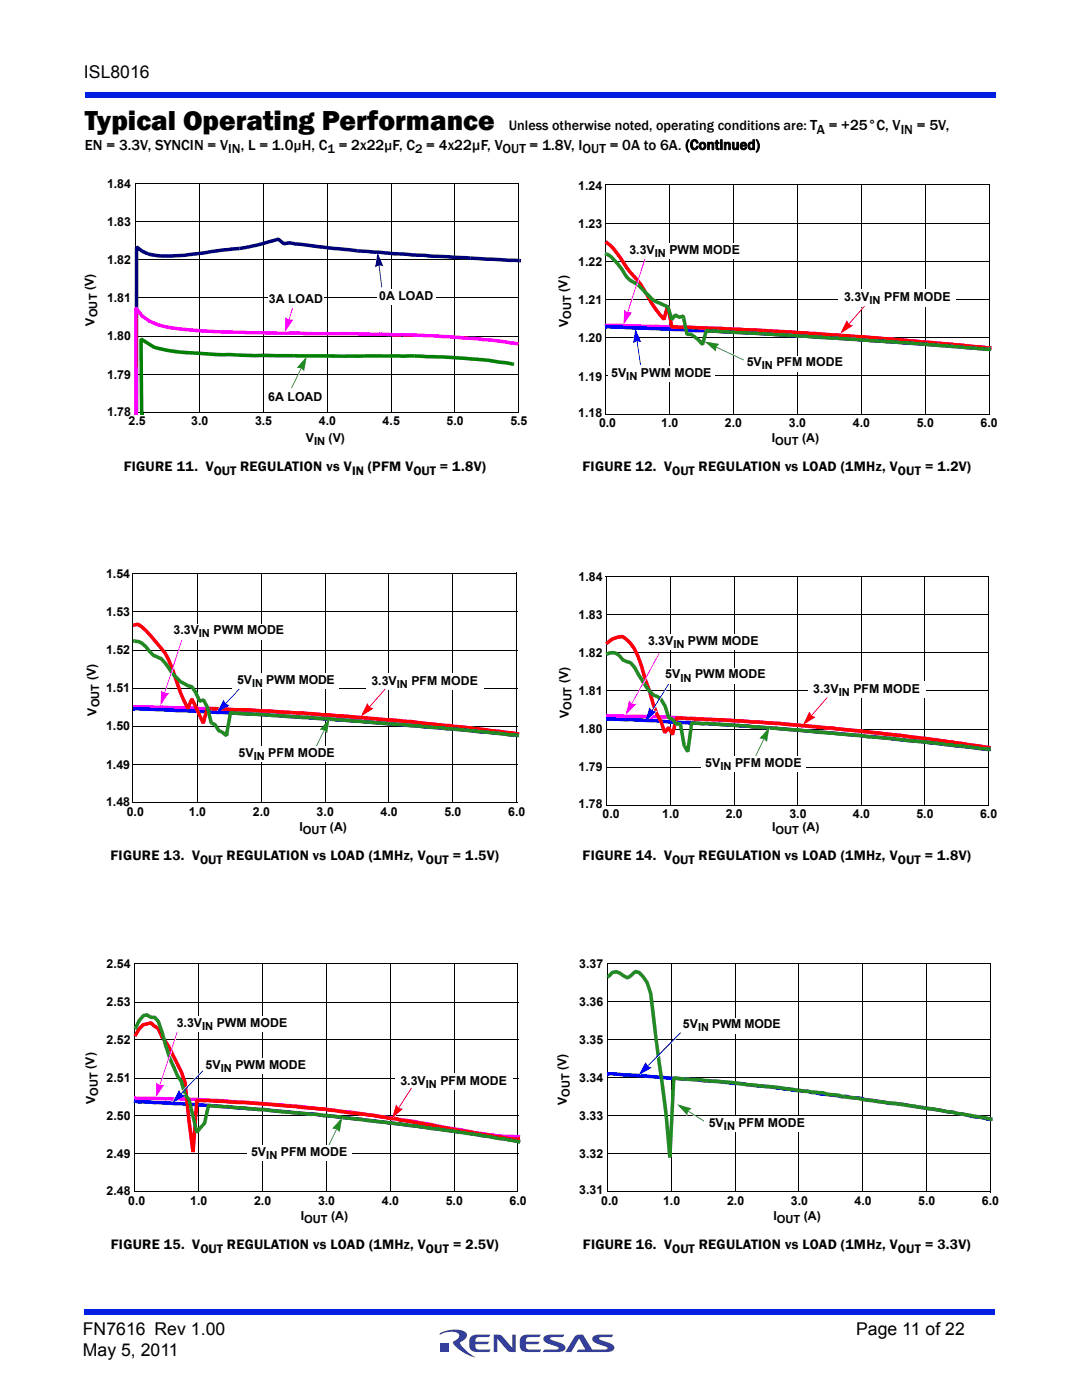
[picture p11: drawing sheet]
<svg xmlns="http://www.w3.org/2000/svg" width="216mm" height="279mm" viewBox="0 0 216 279" stroke-linecap="round" stroke-linejoin="round" font-family="sans-serif">
<g fill="#333f99">
<path d="M98.5 266.3h.7a1.2 1.2 0 0 1 1.1 .5l1.9 2.2v-2.7h.7v3.5h-.7a1.04 1.04 0 0 1-1-.4l-2-2.2v2.6h-.7z"/>
<path d="M93.9 266.8l.8-.4 3.2-.1-.3 .5-2.3 .1a.7 .7 0 0 0-.4 .9h2.7l-.4 .5h-2.3v.4l.2 .5 .2 .1h2.6l-.3 .5h-2.3a1.36 1.36 0 0 1-1.7-1.2l.1-1.5z"/>
<path d="M104 266.8l.8-.4 3.1-.1-.3 .5-2.3 .1a.7 .7 0 0 0-.3 .9h2.7l-.4 .5h-2.3v.4l.1 .5 .3 .1h2.6l-.3 .5h-2.3a1.36 1.36 0 0 1-1.7-1.2l.1-1.5z"/>
<path d="M108.6 266.7l.8-.3 3.2-.1-.3 .5-2.5 .2v.3l.6 .2a3.4 3.4 0 0 1 2.4 1.3 .85 .85 0 0 1-1 1h-3.5l.4-.5h2.1l.6-.1v-.3l-.6-.2a3.4 3.4 0 0 1-2.4-1.3l.1-.5z"/>
<path d="M114.8 266.6a1.8 1.8 0 0 1 1.5-.3l1.9 3h2.3l.7-.1v-.3l-.6-.2a3.4 3.4 0 0 1-2.4-1.3 .85 .85 0 0 1 1-1l3.2-.1-.3 .5-2.5 .2v.3l.6 .2a3.4 3.4 0 0 1 2.4 1.3 .85 .85 0 0 1-1 1h-6.5l.3-.4 1.4-.1-1.2-2.1-1.6 2.6h-1.2z"/>
<path d="M88 268h1.6v1.7h-1.6z"/>
<path d="M87.8 266.1a5.6 5.6 0 0 1 5.1-.2 1.19 1.19 0 0 1-.8 1.8l-.3 .3a6.8 6.8 0 0 0 3 2.9 7.1 7.1 0 0 1-4.4-3l.5-.4a.81 .81 0 0 0 .7-.8 .81 .81 0 0 0-.6-.8 5.3 5.3 0 0 0-3.3 .4z"/>
</g>
<g fill="#001fe0">
<path d="M16.9 261.3h181.7v1h-181.7z"/>
<path d="M16.9 18.4h181.7v1h-181.7z"/>
</g>
<g fill="#000">
<path d="M27 36.6l.1 .1zM27 36.6h.2zM39.7 36.6h.2zM52.5 36.6h.1zM65.2 36.6h.2zM77.9 36.6h.2zM90.7 36.6h.1zM103.4 36.6h.2zM27 59.4l.1 .1zM27 51.8l.1 .1zM27 44.2l.1 .2zM27 74.6l.1 .2z"/>
<path d="M27 67l.1 .2zM27 82.2l.1 .2z"/>
</g>
<g fill="none" stroke="#000" stroke-width=".2">
<path d="M39.8 36.6v45.8M52.6 36.6v45.8M65.3 36.6v45.8M78 36.6v45.8M90.8 36.6v45.8M103.5 36.6v45.8M103.6 36.6h-76.5v45.8M27.1 59.5h76.5M27.1 51.9h76.5M27.1 44.3h76.5M27.1 74.7h76.5M27.1 67.1h76.5"/>
<path d="M27.1 82.3h76.5"/>
</g>
<g fill="#000080">
<path d="M26.9 82.5h.7v.3h-.7z"/>
<path d="M26.9 49.3l.6-.3 1.1 .8 .9 .5 1 .2 2.1 .3 4.3-.2 7.6-1.1 3.3-.3 .1 .7-11.9 1.5-3.4 .1-3.1-.5a6.1 6.1 0 0 1-2.3-1.3l-.1-.1 .5-.3v33.2h-.7z"/>
<path d="M47.8 49.2l4.2-.8 3.4-1 .3 .1 1.2 .9-.3-.1 1.2-.2 1.1 .2 12.4 1.4-.1 .7-12.3-1.4-1.1-.2-1.1 .2-1.4-1 .3 .1-3.4 .9-3.2 .8-1.1 .1z"/>
<path d="M71.3 49.7l14.7 1.1 7.9 .4-.1 .7-15.3-.9-7.3-.6z"/>
<path d="M93.9 51.2l9.8 .5-.1 .7-2.6-.1-7.1-.4z"/>
<path d="M103.7 51.7h.3l-.1 .7h-.3z"/>
<path d="M103.7 51.7l-.1 .7z"/>
</g>
<g fill="#f0f">
<path d="M26.8 82.5h.7v.3h-.7z"/>
<path d="M26.8 61.4l.6-.2 1.3 1.7 1.4 1-.1-.1 1.5 .7 1.7 .4 3 .4 4.4 .4 11.3 .4v.7l-11.3-.4-4.5-.4-3-.4-1.8-.5-1.6-.7-1.5-1.1-1.4-1.6 .7-.3v21.1h-.7z"/>
<path d="M51.9 66.1l24 .2v.7l-24-.2z"/>
<path d="M75.9 66.3l10.2 .3 12.7 1-.1 .7-12.6-1-10.2-.3z"/>
<path d="M98.7 67.6l4.5 .6-.1 .7-4.4-.6z"/>
<path d="M103.2 68.2l.3 .1-.1 .7-.3-.1z"/>
<path d="M103.2 68.2l-.1 .7z"/>
</g>
<g fill="#008000">
<path d="M27.9 82.5h.7v.3h-.7z"/>
<path d="M27.8 67.7l.5-.3 2.7 1.6 2.4 .6 2.4 .3 7.2 .5 8 .2h7.5v.7h-7.4l-8-.2-5.2-.3a30.7 30.7 0 0 1-7.3-1.2l-2.6-1.6 .5-.3 .1 14.8h-.7z"/>
<path d="M58.5 70.6l24.3 .1v.7h-13.8l-10.5-.1z"/>
<path d="M82.8 70.7l5.8 .2 8 .6 5.7 .8-.1 .7-5.7-.8-8-.6-5.7-.2z"/>
<path d="M102.3 72.3l.3 .1-.1 .6h-.3z"/>
<path d="M102.3 72.3l-.1 .7z"/>
</g>
<g fill="#fff">
<path d="M75.4 52.9h.2v.3h-.2z"/>
<path d="M75.2 50.5l1.1 2.7-.4-.2-.8-1.8 .3-.1-.3 2h-.3l.6-.4 .2 .3-.9 .5z"/>
<path d="M75.4 52.7l.7 .1-.1 .3-.6-.1z"/>
<path d="M75.4 53.3l.2-.1 .5 4.2h-.1z"/>
<path d="M57.8 63.6h.2l-.2 .4-.1-.1z"/>
<path d="M57.1 63.3l.4 .3-.1 2h-.4l1.2-1.8 .3 .2-.7 .1v-.3l.9-.1-1.7 2.5z"/>
<path d="M57.4 63.5l.4 .3v.3l-.6-.3z"/>
<path d="M59.3 58.9h.2l-1.5 4.7h-.2z"/>
</g>
<g fill="#fff">
<path d="M75.3 51.2l.7 1.8-.5-.1-.5 .2z"/>
<path d="M57.3 63.6l.5 .3h.5l-1.1 1.7z"/>
</g>
<g fill="#000080">
<path d="M75.5 52.7h.2v.4h-.1z"/>
<path d="M75.3 50.4l1.2 2.7-.5-.2-.8-1.8 .4-.1-.3 2h-.4l.6-.4 .2 .3-.8 .5z"/>
<path d="M75.5 52.6l.7 .1-.1 .3-.5-.1z"/>
<path d="M75.6 53.1h.1l.6 4.2h-.2z"/>
</g>
<path d="M75.4 51.1l.8 1.8-.6-.2-.5 .3z" fill="#000080"/>
<g fill="#f0f">
<path d="M57.6 63.6h.2l-.1 .4h-.2z"/>
<path d="M57 63.3l.3 .3-.1 2h-.3l1.1-1.7 .3 .2-.7 .1v-.4h.9l-1.6 2.4z"/>
<path d="M57.2 63.5l.5 .3-.1 .4-.6-.4z"/>
<path d="M59.1 58.9h.2l-1.5 4.7h-.2z"/>
</g>
<path d="M57.1 63.6l.5 .4h.6l-1.1 1.6z" fill="#f0f"/>
<g fill="#fff">
<path d="M53.5 58.5h11.1v2.9h-11.1z"/>
<path d="M60.2 73.4l.1 .1-.1 .3-.2-.1z"/>
<path d="M61.3 71.3l-.5 2.9-.3-.4 .3-1.9h.4l-1.4 1.6-.3-.2h.8l-.1 .3h-.9z"/>
<path d="M60.3 73.3l.5 .4-.3 .3-.4-.4z"/>
<path d="M60 73.8h.2l-1.8 3.8h-.2z"/>
</g>
<path d="M61 71.9l-.3 2-.4-.5h-.6z" fill="#fff"/>
<g fill="#218a21">
<path d="M60.1 73.2l.1 .1-.1 .4-.2-.1z"/>
<path d="M61.2 71.2l-.5 2.9-.3-.4 .3-2 .4 .1-1.4 1.5-.2-.2h.7l-.1 .4-.9-.1z"/>
<path d="M60.2 73.1l.5 .5-.3 .2-.4-.4z"/>
<path d="M59.9 73.6l.2 .1-1.8 3.8-.2-.1z"/>
</g>
<path d="M60.9 71.8l-.3 1.9-.4-.4-.6-.1z" fill="#218a21"/>
<g fill="#fff">
<path d="M53 77.9h11.8v3.1h-11.8z"/>
<path d="M75.2 57.7h11.8v3.2h-11.8z"/>
</g>
<g fill="none" stroke="#000" stroke-width=".2">
<path d="M120.7 36.9h76.7M120.8 36.8v45.9M133.6 36.8v45.9M146.3 36.8v45.9M159.1 36.8v45.9M171.8 36.8v45.9M184.6 36.8v45.9M197.4 36.8v45.8M120.8 59.8h76.6M120.8 52.2h76.6M120.8 44.5h76.6M120.8 75h76.6"/>
<path d="M120.8 67.4h76.6M120.7 82.6h76.7"/>
</g>
<g fill="#f0f">
<path d="M120.6 64.7l.4-.1 .1 .7h-.3z"/>
<path d="M121 64.6h2.3l13.1 .4v.7l-15.3-.4z"/>
<path d="M136.4 65l15.4 .6 .6 .1v.7l-6.2-.4-9.8-.3z"/>
<path d="M152.4 65.7l15.5 .9-.1 .7-15.4-.9z"/>
<path d="M167.9 66.6l16 1.3-.1 .7-16-1.3z"/>
<path d="M183.8 67.9l13.7 1.2-.1 .7-10.5-.9-3.1-.3z"/>
<path d="M197.5 69.1l.3 .1-.1 .7-.3-.1z"/>
<path d="M197.5 69.1l-.1 .7z"/>
</g>
<g fill="#00f">
<path d="M120.7 64.9h.3v.7h-.3z"/>
<path d="M121 64.9l15.4 .6v.7l-15.4-.6z"/>
<path d="M136.4 65.5l16 .8v.7l-16-.8z"/>
<path d="M152.4 66.3l15.4 .9v.7l-15.4-.9z"/>
<path d="M167.8 67.2l15.4 1 .7 .1-.1 .7-16-1.1z"/>
<path d="M183.8 68.3l13.7 1.1-.1 .7-13.6-1.1z"/>
<path d="M197.5 69.4h.3v.7h-.4z"/>
<path d="M197.5 69.4l-.1 .7z"/>
</g>
<g fill="#f00">
<path d="M121.1 47.9l.2 .3-.5 .5-.2-.3z"/>
<path d="M121.3 48.2l1.6 1.4 2.9 4.3 2.4 2.7 2.3 4 2.3 2.9-.7 .1 .8-2.7h.7l.8 4.3-.4-.3 2.4 .1v.7l-2.4-.1-.3-.3-.8-4.3 .7 .1-.8 2.7-.6 .2-.8-1-1.5-2.1-2.3-3.9-2.3-2.7-3-4.3-1.5-1.3z"/>
<path d="M136.4 65l7.7 .2 8.3 .4v.7l-8.5-.5 .1 .1-7.6-.2z"/>
<path d="M152.4 65.6l15.5 1-.1 .7-14.6-.9-.8-.1z"/>
<path d="M167.9 66.6l15.3 1.2 .7 .1-.1 .7-9.2-.9-6.8-.4z"/>
<path d="M183.8 67.9l13.7 1.2-.1 .7-3.6-.3-2.4-.3-7.6-.6z"/>
<path d="M197.5 69.1l.4 .1-.1 .7-.4-.1z"/>
<path d="M197.5 69.1l-.1 .7z"/>
</g>
<g fill="#218a21">
<path d="M120.8 50.3l.4 .1-.3 .7-.3-.2z"/>
<path d="M121.2 50.4l.8 .4 .8 .9 3 3.9-.1-.1 1.7 1 3 3 3 1.4 .2 .3 .8 2.4-.6-.1 .7-.8 .5-.1 .7 .4h-.2l.7-.3 .5 .3 .1 .5-.7 .1-.1-.5 .5 .3-1.1 .2-.8-.4 .4-.1-.7 .9-.6-.1-.8-2.5 .2 .2-2.3-1.1-.9-.5-3-3a5.6 5.6 0 0 1-2.4-1.9l-1.5-2.2-1.4-1.5-.7-.3z"/>
<path d="M136.1 63.6l.7-.1 .6 3.2-.4-.3h1l1.6 1.2 .9 .9-.7 .2 .8-2.8 .4-.3 11.5 .6-.1 .7-11.5-.6 .4-.2-.8 2.7-.6 .2-.7-.9-1.5-1.1 .2 .1h-.7l-.4-.3z"/>
<path d="M152.5 66.2l15.4 1-.1 .7-14.6-.8-.9-.2z"/>
<path d="M167.9 67.2l16 1.1-.1 .7-11.4-.8-4.6-.3z"/>
<path d="M183.9 68.3l13.5 1.1v.7l-13.5-1.1h-.1z"/>
<path d="M197.4 69.4h.4v.7h-.4z"/>
<path d="M197.4 69.4v.7z"/>
</g>
<g fill="#fff">
<path d="M125.3 62.2l.2 .1-.1 .3h-.2z"/>
<path d="M124.7 61.9l.3 .4-.1 1.9h-.3l1.1-1.7 .3 .2-.7 .1v-.4h.9l-1.7 2.4z"/>
<path d="M124.9 62.1l.5 .4-.1 .3-.6-.4z"/>
<path d="M128.8 51.5l.2 .1-3.5 10.7-.2-.1z"/>
</g>
<path d="M124.8 62.3l.5 .3h.6l-1.1 1.6z" fill="#fff"/>
<g fill="#f0f">
<path d="M125.2 62.2h.2l-.2 .4-.1-.1z"/>
<path d="M124.5 61.8l.4 .4-.1 2h-.3l1.1-1.8 .3 .2-.7 .1v-.3l.9-.1-1.7 2.5z"/>
<path d="M124.8 62l.5 .4-.1 .3-.6-.4z"/>
<path d="M128.7 51.5h.1l-3.4 10.7h-.2z"/>
</g>
<path d="M124.7 62.2l.5 .3h.6l-1.1 1.7z" fill="#f0f"/>
<g fill="#fff">
<path d="M124.9 48.5h23.5v3.2h-23.5z"/>
<path d="M143 69l.3 .2-.1 .1-.3-.1z"/>
<path d="M140.8 68.1l2.9 .4-.4 .3-2-.3 .1-.3 1.6 1.3-.3 .3v-.8l.4 .1-.1 .9z"/>
<path d="M143.2 68.5l.2 .3-.4 .4-.3-.2z"/>
<path d="M143.3 69.2l5.3 2.5v.1l-5.4-2.5z"/>
</g>
<path d="M141.4 68.3l1.9 .4-.4 .4v.5z" fill="#fff"/>
<g fill="#218a21">
<path d="M142.8 69.1l.3 .2-.1 .1-.3-.1z"/>
<path d="M140.6 68.2l2.9 .4-.4 .3-2-.3 .1-.3 1.6 1.3-.2 .3-.1-.7h.4l-.1 .9z"/>
<path d="M143 68.6l.3 .3-.4 .4-.4-.1z"/>
<path d="M143.1 69.3l5.3 2.5v.1l-5.4-2.5z"/>
</g>
<path d="M141.2 68.5l1.9 .3-.4 .4v.6z" fill="#218a21"/>
<g fill="#fff">
<path d="M126.9 68.1h.2v.3l-.1 .1z"/>
<path d="M126.7 65.8l1.2 2.6-.5-.1-.8-1.8 .3-.2-.3 2.1-.3-.1 .6-.4 .2 .3-.9 .5z"/>
<path d="M126.9 67.9l.7 .1-.1 .4-.5-.1z"/>
<path d="M127 68.5h.1l.7 4.5h-.2z"/>
</g>
<path d="M126.7 66.4l.9 1.8-.6-.1-.5 .3z" fill="#fff"/>
<g fill="#00f">
<path d="M127 67.9h.2v.3l-.1 .1z"/>
<path d="M126.8 65.6l1.2 2.7-.5-.2-.8-1.8 .3-.2-.3 2.1-.3-.1 .6-.4 .2 .3-.9 .5z"/>
<path d="M127 67.7l.7 .1-.1 .4-.6-.1z"/>
<path d="M127.1 68.3h.1l.7 4.5h-.2z"/>
</g>
<path d="M126.9 66.2l.8 1.8-.6-.1-.5 .3z" fill="#00f"/>
<g fill="#fff">
<path d="M167.4 57.7h23.4v3.2h-23.4z"/>
<path d="M148.6 71h20v3.1h-20z"/>
<path d="M121.4 73.1h21.2v3.1h-21.2z"/>
<path d="M167.4 58h23.4v3.2h-23.4z"/>
<path d="M169.4 64.2l.2 .2-.3 .2-.1-.1z"/>
<path d="M169 63.7l.1 .5-.8 1.7-.3-.1 1.7-1.2 .2 .4-.7-.3 .1-.3 .9 .3-2.5 1.6z"/>
<path d="M168.8 64.2l.3-.2 .3 .5-.2 .2z"/>
<path d="M172.5 60.8l.1 .1-3 3.5-.2-.1z"/>
</g>
<path d="M169 64.1l.3 .5 .5 .2-1.7 1z" fill="#fff"/>
<g fill="#f00">
<path d="M169.4 64.5l.1 .1-.2 .3-.1-.2z"/>
<path d="M169 63.9l.1 .5-.8 1.8-.3-.2 1.7-1.1 .2 .3-.7-.2 .1-.4 .9 .4-2.5 1.6z"/>
<path d="M168.8 64.4l.3-.2 .3 .5-.2 .3z"/>
<path d="M172.4 61l.2 .2-3.1 3.4-.1-.1z"/>
</g>
<path d="M169 64.3l.2 .5 .6 .2-1.7 1.1z" fill="#f00"/>
<g fill="none" stroke="#000" stroke-width=".2">
<path d="M26.4 114.4h76.7M26.5 114.4v45.9M39.4 114.4v45.9M52.1 114.4v45.9M64.9 114.4v45.9M77.6 114.4v45.9M90.3 114.4v45.9M103.1 114.3v46M26.5 137.4h76.7M26.5 129.7h76.7M26.5 122.1h76.7M26.5 152.5h76.7"/>
<path d="M26.5 144.9h76.7M26.4 160.2h76.8"/>
</g>
<g fill="#f0f">
<path d="M26.5 140.7h.4v.7h-.4z"/>
<path d="M26.9 140.7l15.4 .4-.1 .7h-2.4l-1.6-.2-11.3-.2z"/>
<path d="M42.3 141.1l16 .8-.1 .7-13-.6-3-.2z"/>
<path d="M58.3 141.9l15.4 1.1-.1 .7-15.3-1.1-.1-.1z"/>
<path d="M73.7 143l16 1.6-.1 .7-16-1.6z"/>
<path d="M89.6 144.6l13.7 1.6-.2 .6-1.9-.2-1.7-.3-9.9-1z"/>
<path d="M103.3 146.2h.3l-.1 .7-.4-.1z"/>
<path d="M103.3 146.2l-.2 .6z"/>
</g>
<g fill="#00f">
<path d="M26.5 141.1h.4v.7h-.4z"/>
<path d="M26.9 141.1l15.4 .7v.7l-15.4-.7z"/>
<path d="M42.3 141.8l9.2 .4 6.8 .5-.1 .7-9.3-.7-6.6-.2z"/>
<path d="M58.2 142.7l15.5 1v.7l-15.5-1z"/>
<path d="M73.7 143.7l16 1.4v.7l-16.1-1.4z"/>
<path d="M89.7 145.1l13.5 1.3v.7l-6-.7-7.5-.6z"/>
<path d="M103.2 146.4h.3v.7h-.3z"/>
<path d="M103.2 146.4v.7z"/>
</g>
<g fill="#f00">
<path d="M26.4 124.5l.4-.1 .1 .7h-.3z"/>
<path d="M26.8 124.4l.9-.1 1.6 1.2 3.9 4.6 .8 1.5 2.3 6.4 1.5 3.2-.7 .1 .9-1.9 .6-.1 2.3 4.9h-.7l.8-2.9 .3-.2h.9v.7h-.9l.4-.3-.8 2.9-.7 .1-2.2-4.8 .6-.1-.8 1.9h-.7l-1.5-3.2-2.2-6.4-.8-1.5-3.8-4.4-1.4-1.1h.2l-.7 .2z"/>
<path d="M42.2 141.1l7.6 .2 8.4 .6-.1 .7-8.4-.6-6.1-.2h-1.4z"/>
<path d="M58.2 141.9l15.5 1.1-.2 .7-3.9-.4-11.3-.7-.2-.1z"/>
<path d="M73.6 143l16.1 1.4-.1 .7h-.8l-6.8-.7-8.5-.7z"/>
<path d="M89.7 144.4l.7 .2 2.4 .2 10.5 1.3-.1 .7-7.6-1-5.2-.5-.9-.2z"/>
<path d="M103.3 146.1h.3l-.1 .7h-.3z"/>
<path d="M103.3 146.1l-.1 .7z"/>
</g>
<g fill="#218a21">
<path d="M26.6 127.5l.3 .1-.1 .7-.4-.1z"/>
<path d="M26.9 127.6l1 .1 .6 .4 2.4 2.5-.2-.1 1.7 .7 1 1.1 1.3 1.9 1.5 1.6v-.1l1.5 .8h-.2l1.1 .4 .8 1.2 .8 1.7-.4-.2 .7-.2 .4 .1 .1 .2a9.7 9.7 0 0 1 1.5 4.5l-.2-.3-.2 .7-.3-.3-.7-3-.8-1.5 .4 .2-.8 .3-.4-.2-.8-1.8-.7-1 .2 .1-.9-.2-1.6-.9-1.4-1.6-1.6-2.1-.8-.9 .1 .1-1.6-.8-2.3-2.3h.1l-.7-.3h.1l-.8-.1z"/>
<path d="M42.4 144a2.43 2.43 0 0 1 1.6 1.6l-.2-.1 .8 .3 .8 .7-.5 .3 .8-4.6 .3-.3 12.3 .8-.1 .7-12.2-.8 .3-.3-.7 4.6-.6 .2-.8-.7 .1 .1-.8-.3-.9-1.4 .1 .1-.6-.3z"/>
<path d="M58.2 142.7l15.5 1-.1 .7-15.4-1z"/>
<path d="M73.7 143.7l15.2 1.3 .8 .1-.1 .7-16-1.4z"/>
<path d="M89.6 145.1l13.7 1.3-.1 .7-1.3-.1-12.3-1.2z"/>
<path d="M103.3 146.4h.3l-.1 .7h-.3z"/>
<path d="M103.3 146.4l-.1 .7z"/>
</g>
<g fill="#fff">
<path d="M32.9 138.2h.2l-.1 .4h-.2z"/>
<path d="M32.3 137.9l.3 .3-.1 2h-.3l1.1-1.7 .3 .2-.7 .1v-.4h.9l-1.6 2.4z"/>
<path d="M32.5 138.1l.5 .3-.1 .4-.6-.4z"/>
<path d="M36.4 127.5h.2l-3.5 10.7h-.2z"/>
</g>
<path d="M32.4 138.2l.5 .4h.6l-1.1 1.6z" fill="#fff"/>
<g fill="#f0f">
<path d="M32.8 138.1l.2 .1-.1 .3h-.2z"/>
<path d="M32.2 137.8l.3 .4-.1 1.9h-.3l1.1-1.7 .3 .2-.7 .1v-.4h.9l-1.7 2.4z"/>
<path d="M32.4 138l.5 .4-.1 .3-.6-.4z"/>
<path d="M36.3 127.4l.1 .1-3.4 10.7-.2-.1z"/>
</g>
<path d="M32.3 138.2l.5 .3h.6l-1.1 1.6z" fill="#f0f"/>
<g fill="#fff">
<path d="M34 124.5h23.4v3.2h-23.4z"/>
<path d="M64.7 145.6l.2 .1-.1 .4-.2-.1z"/>
<path d="M65.8 143.6l-.4 2.9-.3-.5 .3-1.9 .4 .1-1.4 1.5-.3-.2h.8l-.1 .4-.9-.1z"/>
<path d="M64.9 145.5l.5 .5-.3 .2-.4-.4z"/>
<path d="M64.6 146h.2l-1.9 3.9-.1-.1z"/>
</g>
<path d="M65.6 144.1l-.4 2-.4-.4-.5-.1z" fill="#fff"/>
<g fill="#218a21">
<path d="M64.7 145.5l.1 .1-.1 .3-.2-.1z"/>
<path d="M65.8 143.4l-.5 2.9-.3-.4 .3-1.9h.4l-1.4 1.6-.2-.3h.7l-.1 .4-.9-.1z"/>
<path d="M64.8 145.3l.5 .5-.3 .3-.4-.5z"/>
<path d="M64.5 145.8l.2 .1-1.9 3.8-.1-.1z"/>
</g>
<path d="M65.5 144l-.3 1.9-.5-.4h-.5z" fill="#218a21"/>
<g fill="#fff">
<path d="M45.1 140l.1 .1-.2 .3-.2-.1z"/>
<path d="M44.6 139.4l.2 .5-.9 1.7-.3-.1 1.7-1.1 .2 .3-.7-.2 .2-.3 .8 .3-2.5 1.5z"/>
<path d="M44.4 139.9l.4-.2 .3 .6-.3 .2z"/>
<path d="M48.2 136.7l.2 .1-3.2 3.3-.1-.1z"/>
</g>
<path d="M44.6 139.8l.3 .5 .5 .3-1.7 1z" fill="#fff"/>
<g fill="#00f">
<path d="M45.1 140.2l.1 .2-.3 .2-.1-.1z"/>
<path d="M44.6 139.6l.1 .5-.9 1.8-.3-.2 1.8-1.1 .2 .3-.7-.2 .1-.3 .9 .3-2.6 1.6z"/>
<path d="M44.4 140.1l.4-.1 .2 .5-.2 .2z"/>
<path d="M48.2 136.9l.1 .1-3.1 3.4-.1-.1z"/>
</g>
<path d="M44.6 140l.3 .6 .5 .2-1.7 1z" fill="#00f"/>
<g fill="#fff">
<path d="M73 134.2h23.4v3.2h-23.4z"/>
<path d="M46.8 149h20.9v3.1h-20.9z"/>
<path d="M46.5 134.3h21.1v3.2h-21.1z"/>
<path d="M73 134.5h23.4v3.2h-23.4z"/>
<path d="M73.8 140.7l.1 .1-.2 .3-.2-.2z"/>
<path d="M73.3 140.1l.2 .5-.9 1.7-.3-.1 1.7-1.1 .2 .3-.7-.2 .2-.4 .8 .4-2.4 1.5z"/>
<path d="M73.2 140.6l.3-.2 .3 .5-.3 .3z"/>
<path d="M76.8 137.2l.1 .1-3 3.5-.1-.1z"/>
</g>
<path d="M73.3 140.5l.3 .5 .5 .2-1.6 1.1z" fill="#fff"/>
<g fill="#f00">
<path d="M73.8 140.9l.1 .1-.3 .3-.1-.1z"/>
<path d="M73.3 140.3l.1 .5-.8 1.8-.3-.2 1.7-1.1 .2 .3-.7-.2 .1-.3 .9 .3-2.5 1.6z"/>
<path d="M73.1 140.8l.4-.2 .2 .5-.2 .3z"/>
<path d="M76.8 137.5l.1 .1-3 3.4-.1-.1z"/>
</g>
<path d="M73.3 140.7l.3 .5 .5 .2-1.6 1.1z" fill="#f00"/>
<g fill="none" stroke="#000" stroke-width=".2">
<path d="M120.9 115h76.4M121.1 115v45.8M133.8 115v45.8M146.5 115v45.8M159.2 115v45.8M171.8 115v45.8M184.5 115v45.8M197.3 115v45.8M121 137.9h76.3M121 130.3h76.3M121 122.7h76.3M121 153.1h76.3"/>
<path d="M121 145.5h76.3M121 160.7h76.3"/>
</g>
<g fill="#f0f">
<path d="M120.9 142.6h.3v.7h-.3z"/>
<path d="M121.2 142.6l10 .1 3.9 .2 1.5 .1v.7l-5.6-.4 .1 .1-9.9-.1z"/>
<path d="M136.6 143l16 .8-.1 .7-4.6-.3h.1l-3.9-.1-7.5-.4z"/>
<path d="M152.6 143.8l15.3 1.4-.1 .7-12.2-1.2h-2.3l-.9-.2z"/>
<path d="M167.9 145.2l9.1 .9 6.9 .9-.1 .7-7-.9-9-.9z"/>
<path d="M183.9 147l13.5 1.9-.1 .7-6.7-1-6.7-.9-.2-.1z"/>
<path d="M197.4 148.9h.3l-.1 .7h-.3z"/>
<path d="M197.4 148.9l-.1 .7z"/>
</g>
<g fill="#00f">
<path d="M121 143.2h.3v.7h-.3z"/>
<path d="M121.3 143.2h4.6l10.7 .7v.7l-10.7-.7h-4.6z"/>
<path d="M136.6 143.9l14.5 .8 1.4 .2v.7l-11.5-.9-4.4-.1z"/>
<path d="M152.5 144.9l15.4 1.2-.1 .7-3.2-.3h-1.4l-8.5-.9h-2.2z"/>
<path d="M167.9 146.1l16 1.6-.1 .7-1.6-.1-14.4-1.5z"/>
<path d="M183.9 147.7l13.4 1.5v.7l-13.4-1.5-.2-.1z"/>
<path d="M197.3 149.2h.4v.7h-.4z"/>
<path d="M197.3 149.2v.7z"/>
</g>
<g fill="#f00">
<path d="M120.7 128.1l.3-.1 .4 .6-.3 .1z"/>
<path d="M121 128l1.2-.8 1.2-.4 .8-.1 1.1 .7 1.2 1.3 1.2 2.4 3 9.3 .7 2 .8 1.4 .8 2.3-.6-.1 .7-1h.6l.8 1.4-.6 .1 .7-3.2 .5-.3h1.5v.7h-1.6l.3-.3-.8 3.3-.6 .1-.8-1.5 .6 .1-.8 1-.6-.1-.7-2.2-.8-1.4-.8-2.1-2.9-9.3-.9-1.7-.6-.9-1.6-1.4 .3 .1-1.5 .3-1.4 .9z"/>
<path d="M136.6 143l15.3 .8 .6 .1v.7l-8.3-.6-7-.2-.7-.1z"/>
<path d="M152.5 143.9l3.2 .1 8.2 .9h2.4l.8 .3h-.1h.9l-.1 .7-12.3-1.2-3-.1z"/>
<path d="M167.9 145.2l11.8 1.2 4.1 .6-.1 .7-3.8-.6-11.4-1.1-.7-.1z"/>
<path d="M183.8 147l6.1 .7 7.5 1.2-.1 .7-7.5-1.2-5.9-.7h-.2z"/>
<path d="M197.4 148.9h.3l-.1 .7h-.3z"/>
<path d="M197.4 148.9l-.1 .7z"/>
</g>
<g fill="#218a21">
<path d="M120.8 130.3l.3-.1 .3 .6-.3 .1z"/>
<path d="M121.1 130.2l.8-.3 1.1 .1 .7 .5 .9 1-.2-.1 1.7 .7 .7 .8 3.1 4.9-.1-.1 .8 .7 .8 .4a3.3 3.3 0 0 1 1.6 1.9l.8 2.4-.3-.2h.2a2.38 2.38 0 0 1 1.5 1.4l-.3-.1 .8-.2 .4 .3 .1 .5 .7 3.9-.6 .4-.9-4.7 .4 .3-.8 .2-.3-.2-.8-.9 .2 .1-1-.6-.7-2.3-.8-1.3 .1 .1-1.5-.8-.9-.8-2.2-3.4-.8-1.4-.8-.9 .2 .1-1.5-.6-.9-.9-.7-.5 .1 .1-.7-.1h.1l-.7 .2z"/>
<path d="M137.7 144.2l.3-.3 3.1 .1 11.4 .8v.7h-.8l-6.8-.6-6.9-.3 .4-.3-.8 5.8-.7 .1-.6-1.1 .6-.4 .6 1.1-.6 .2z"/>
<path d="M152.5 144.8l6.9 .5 8.5 .9-.1 .7-8.5-.9-6.8-.5h-.1z"/>
<path d="M167.9 146.2l2.2 .1 13.7 1.3v.7l-13.9-1.3-2.1-.1z"/>
<path d="M183.8 147.6l13.6 1.6-.1 .7-13.5-1.5-.1-.1z"/>
<path d="M197.4 149.2h.3v.7h-.4z"/>
<path d="M197.4 149.2l-.1 .7z"/>
</g>
<g fill="#fff">
<path d="M126.2 140.3l.1 .1-.1 .3-.2-.1z"/>
<path d="M125.6 139.8l.3 .5-.4 1.9h-.4l1.4-1.6 .3 .3-.7-.1v-.3l1 .1-2.1 2.1z"/>
<path d="M125.8 140.1l.4 .4-.1 .3-.5-.4z"/>
<path d="M131.6 130.4l.1 .1-5.4 9.9-.1-.1z"/>
</g>
<path d="M125.7 140.3l.4 .4 .6 .1-1.4 1.4z" fill="#fff"/>
<g fill="#f0f">
<path d="M126.1 140.2l.1 .1-.1 .3-.2-.1z"/>
<path d="M125.5 139.8l.3 .4-.5 1.9h-.3l1.4-1.6 .3 .3h-.7v-.4l1 .1-2.1 2.2z"/>
<path d="M125.7 140l.4 .5-.1 .3-.5-.5z"/>
<path d="M131.5 130.3l.1 .1-5.4 9.9-.1-.1z"/>
</g>
<path d="M125.6 140.2l.4 .4 .6 .1-1.4 1.4z" fill="#f0f"/>
<g fill="#fff">
<path d="M128.6 126.6h23.5v3.1h-23.5z"/>
<path d="M152.5 147.4l.2 .1-.2 .3-.2-.1z"/>
<path d="M153.6 145.3l-.5 2.9-.3-.4 .4-1.9h.3l-1.4 1.6-.2-.3h.7v.4l-1-.1z"/>
<path d="M152.6 147.2l.5 .5-.2 .3-.4-.4z"/>
<path d="M152.4 147.7l.1 .1-1.8 3.8h-.2z"/>
</g>
<path d="M153.3 145.9l-.3 1.9-.4-.4h-.6z" fill="#fff"/>
<g fill="#218a21">
<path d="M152.4 147.2l.2 .1-.2 .4-.1-.1z"/>
<path d="M153.5 145.2l-.5 2.9-.3-.5 .4-1.9 .3 .1-1.3 1.5-.3-.2h.7v.4l-.9-.1z"/>
<path d="M152.5 147.1l.5 .5-.2 .2-.4-.4z"/>
<path d="M152.3 147.6l.1 .1-1.8 3.8-.1-.1z"/>
</g>
<path d="M153.2 145.7l-.3 2-.4-.4-.6-.1z" fill="#218a21"/>
<g fill="#fff">
<path d="M130.4 141.5l.1 .1-.2 .3h-.1z"/>
<path d="M129.8 141.1l.3 .4-.6 1.9-.3-.1 1.5-1.4 .2 .3-.7-.1 .1-.4 .9 .2-2.2 2z"/>
<path d="M129.8 141.6l.2-.2 .4 .4-.2 .3z"/>
<path d="M133.6 136.4h.2l-3.3 5.2-.1-.1z"/>
</g>
<path d="M129.9 141.5l.4 .4 .5 .1-1.4 1.3z" fill="#fff"/>
<g fill="#00f">
<path d="M130.1 141.6l.2 .1-.2 .3h-.2z"/>
<path d="M129.6 141.1l.2 .5-.5 1.9-.4-.1 1.6-1.4 .2 .3-.7-.1v-.4l1 .2-2.2 2z"/>
<path d="M129.5 141.6l.3-.2 .4 .5-.2 .3z"/>
<path d="M133.4 136.5h.1l-3.2 5.2-.2-.1z"/>
</g>
<path d="M129.6 141.5l.4 .5 .6 .1-1.5 1.3z" fill="#00f"/>
<g fill="#fff">
<path d="M161.2 136h23.4v3.1h-23.4z"/>
<path d="M139.9 150.9h20.9v3.2h-20.9z"/>
<path d="M132.2 133.3h21.1v3.2h-21.1z"/>
<path d="M161.2 136.2h23.4v3.2h-23.4z"/>
<path d="M162 142.4l.1 .1-.2 .3-.2-.2z"/>
<path d="M161.5 141.8l.2 .5-.9 1.8-.3-.2 1.7-1.1 .2 .3-.7-.2 .2-.4 .9 .4-2.5 1.6z"/>
<path d="M161.4 142.3l.3-.2 .3 .5-.3 .3z"/>
<path d="M165 139l.1 .1-3 3.4-.1-.1z"/>
</g>
<path d="M161.5 142.2l.3 .5 .5 .2-1.6 1.1z" fill="#fff"/>
<g fill="#f00">
<path d="M162 142.6l.1 .1-.3 .3-.1-.1z"/>
<path d="M161.5 142l.1 .5-.8 1.8-.3-.2 1.7-1.1 .2 .3-.7-.2 .1-.3 .9 .3-2.5 1.6z"/>
<path d="M161.3 142.5l.4-.2 .2 .6-.2 .2z"/>
<path d="M165 139.2l.1 .1-3 3.4-.1-.1z"/>
</g>
<path d="M161.5 142.4l.3 .5 .5 .3-1.6 1z" fill="#f00"/>
<g fill="none" stroke="#000" stroke-width=".2">
<path d="M26.9 192.4h76.4M26.9 192.3v45.6M39.6 192.3v45.6M52.3 192.3v45.6M65.1 192.3v45.6M77.8 192.3v45.6M90.6 192.3v45.6M103.2 192.3v45.6M26.8 215.2h76.6M26.8 207.5h76.6M26.8 200h76.6M26.8 230.3h76.6"/>
<path d="M26.8 222.7h76.6M26.9 237.8h76.4"/>
</g>
<g fill="#f0f">
<path d="M26.8 218.8h.3v.7h-.3z"/>
<path d="M27.1 218.8l8.5 .1 6.9 .3v.7l-7-.3-8.4-.1z"/>
<path d="M42.5 219.2l15.3 1.1 .7 .1-.1 .7-2.4-.3-13.5-.9z"/>
<path d="M58.4 220.4l7 .7 8.5 1.1-.1 .7-11.6-1.5-3.8-.3z"/>
<path d="M73.9 222.2l8.6 1.2 7.4 1.4-.1 .7-7-1.3-9-1.3z"/>
<path d="M89.9 224.8l9.2 1.5h-.1l4.5 .2-.1 .7-4.4-.2-8.4-1.3-.8-.2z"/>
<path d="M103.5 226.5h.3v.7h-.4z"/>
<path d="M103.5 226.5l-.1 .7z"/>
</g>
<g fill="#00f">
<path d="M26.8 219.4l.3 .1-.1 .6h-.4z"/>
<path d="M27.1 219.5l15.4 .8-.1 .7-7.7-.4-.9-.1-6.1-.2-.7-.2z"/>
<path d="M42.5 220.3l3.7 .3 1.6 .2h-.2l5.5 .3 5.4 .6-.1 .7-5.4-.6-5.4-.3-1.5-.2-3.7-.3z"/>
<path d="M58.5 221.7l8.4 .7 .8 .2 6.2 .7-.1 .7-6.2-.7-.8-.2-8.3-.7-.2-.1z"/>
<path d="M73.9 223.3l16 2-.1 .7-2.2-.3-13.8-1.7z"/>
<path d="M89.9 225.3l2.3 .3 11.3 1.8-.1 .7-11.3-1.8-2.2-.3h-.1z"/>
<path d="M103.5 227.4h.3l-.1 .7h-.3z"/>
<path d="M103.5 227.4l-.1 .7z"/>
</g>
<g fill="#f00">
<path d="M26.8 206.3l.6 .4-.2 .2-.6-.3z"/>
<path d="M27.6 205l.7-.7 1.7-.5 .3 .1 .8 .7a3 3 0 0 1 1.6 2.3l-.1-.1 1.6 2.3 2.3 4.7 .7 2.1 1.7 14h-.7l.7-10.3 .4-.4 3.2 .2-.1 .7-3.2-.2 .4-.3-.7 10.4h-.7l-1.6-13.8-.7-2.1-2.3-4.6-1.6-2.3-.8-1.8 .2 .2-1.5-1.2 .3 .1-1.6 .4 .2-.2-.8 .8 .1-.1-.7 1.3-.6-.4z"/>
<path d="M42.5 219.4l9.9 .5 6 .6v.6l-9.3-.7-6.7-.3z"/>
<path d="M58.4 220.5l6.2 .5 4.7 .7 3.8 .4 .8 .1-.1 .7-4.6-.5-4.8-.8-6-.5z"/>
<path d="M73.9 222.2l3.8 .6 1.4 .1 .8 .3h-.1l4.7 .7 .8 .3-.1-.1h.8l3.9 .8-.2 .7-1.4-.2-2.4-.6h-.7l-.8-.2-4.6-.7-.9-.3h.1l-1.4-.1-3.8-.6z"/>
<path d="M89.9 224.9l11.4 2 2.2 .1v.7l-2.5-.2-10.3-1.7-1-.2z"/>
<path d="M103.5 227h.3v.7h-.3z"/>
<path d="M103.5 227v.7z"/>
</g>
<g fill="#218a21">
<path d="M26.8 204.9l.6 .3-.1 .3-.7-.2z"/>
<path d="M28.3 202.5l1-.3h.2l.8 .5h-.2l1 .1 .8 .8 2.3 7.6 1.6 3.5a6 6 0 0 1 1.5 3.7l-.1-.2a2.67 2.67 0 0 1 1 1.6l1.4 6.1-.6-.1 1.6-1.9-.1 .2 .8-3.6 .4-.2 .8 .1-.1 .7-.9-.2 .4-.2-.6 3.1a1.96 1.96 0 0 1-.9 1.3l-.9 1.1-.6-.1-1.5-6.5v.1l-.8-1.1-.7-2.7v.1l-.8-1.1-1.5-3.4-2.3-7.5v.1l-.7-.8 .2 .1a1.85 1.85 0 0 1-1.7-.6l.3 .1-.7 .1 .2-.1-.8 1v-.1l-.7 1.4-.6-.3 .7-1.4z"/>
<path d="M42.5 220.4l5.7 .3 1 .2 4 .2 4.6 .5 .7 .1-.1 .7-5.3-.6-3.9-.2-.9-.2-5.2-.3h-.7z"/>
<path d="M58.4 221.7l5.1 .4 10.4 1.2-.1 .7-10.7-1.3-4.7-.3z"/>
<path d="M73.9 223.3l9.2 1.1 6.8 .9-.1 .7-3.1-.4h-.7l-3-.5-9.2-1.1z"/>
<path d="M89.9 225.3l5.4 .8 4.5 .8h.7l3 .6-.1 .7-3-.6h.1h-.7l-4.6-.8-3.8-.5-1.6-.3z"/>
<path d="M103.5 227.5l.4 .1-.2 .7-.3-.1z"/>
<path d="M103.5 227.5l-.1 .7z"/>
</g>
<g fill="#fff">
<path d="M32 216.5h.2l-.2 .4-.1-.1z"/>
<path d="M31.3 216.1l.4 .4-.1 2-.4-.1 1.2-1.7 .3 .2-.7 .1v-.4h.9l-1.7 2.5z"/>
<path d="M31.6 216.3l.5 .4-.1 .3-.6-.4z"/>
<path d="M35.5 205.7l.1 .1-3.4 10.7h-.2z"/>
</g>
<path d="M31.5 216.5l.5 .3h.5l-1.1 1.6z" fill="#fff"/>
<g fill="#f0f">
<path d="M31.9 216.4l.1 .1-.1 .3-.2-.1z"/>
<path d="M31.2 216.1l.3 .4v1.9h-.4l1.2-1.7 .3 .2-.8 .1v-.4l1-.1-1.7 2.5z"/>
<path d="M31.5 216.3l.4 .3-.1 .4-.5-.4z"/>
<path d="M35.3 205.7h.2l-3.5 10.8-.1-.1z"/>
</g>
<path d="M31.4 216.4l.4 .4 .6-.1-1.1 1.7z" fill="#f0f"/>
<g fill="#fff">
<path d="M34.6 202.9h23.4v3.1h-23.4z"/>
<path d="M67.2 225.3h.2l-.1 .4-.2-.1z"/>
<path d="M68.3 223.2l-.4 2.9-.3-.4 .3-2 .4 .1-1.4 1.5-.3-.2h.8l-.1 .4-.9-.1z"/>
<path d="M67.4 225.1l.5 .5-.3 .2-.4-.4z"/>
<path d="M67.1 225.6l.2 .1-1.9 3.8-.1-.1z"/>
</g>
<path d="M68.1 223.8l-.3 1.9-.5-.4-.5-.1z" fill="#fff"/>
<g fill="#218a21">
<path d="M67.2 225.1l.1 .1-.1 .3-.2-.1z"/>
<path d="M68.3 223l-.5 2.9-.3-.4 .3-1.9h.4l-1.4 1.6-.3-.2 .8-.1-.1 .4h-.9z"/>
<path d="M67.3 224.9l.5 .5-.3 .3-.4-.4z"/>
<path d="M67 225.4l.2 .1-1.9 3.8h-.1z"/>
</g>
<path d="M68 223.6l-.4 2-.4-.5h-.5z" fill="#218a21"/>
<g fill="#fff">
<path d="M36.2 217.8l.1 .2-.2 .2-.1-.1z"/>
<path d="M35.8 217.2l.1 .5-.9 1.8-.3-.2 1.8-1.1 .1 .4-.6-.3 .1-.3 .9 .4-2.6 1.5z"/>
<path d="M35.6 217.7l.3-.1 .3 .5-.2 .2z"/>
<path d="M40.5 213.3l.1 .2-4.3 4.5-.1-.2z"/>
</g>
<path d="M35.8 217.6l.2 .6 .6 .2-1.8 1z" fill="#fff"/>
<g fill="#00f">
<path d="M36.2 218.1l.1 .1-.3 .3-.1-.1z"/>
<path d="M35.7 217.5l.2 .5-.9 1.8-.4-.2 1.8-1.1 .2 .3-.7-.2 .1-.3 .9 .4-2.5 1.5z"/>
<path d="M35.6 218l.3-.2 .3 .6-.3 .2z"/>
<path d="M40.4 213.6l.2 .1-4.3 4.5-.1-.1z"/>
</g>
<path d="M35.7 217.9l.3 .5 .5 .3-1.7 1z" fill="#00f"/>
<g fill="#fff">
<path d="M78.8 214.1h23.4v3.2h-23.4z"/>
<path d="M49.3 228.6h20.9v3.2h-20.9z"/>
<path d="M40.8 211.2h20.5v3.2h-20.5z"/>
<path d="M78.8 214.4h23.4v3.2h-23.4z"/>
<path d="M79.8 220.8l.1 .1-.2 .3-.1-.1z"/>
<path d="M79.2 220.3l.3 .5-.6 1.9-.3-.1 1.5-1.4 .2 .3-.7-.1 .1-.4 .9 .2-2.2 2z"/>
<path d="M79.2 220.9l.3-.3 .3 .5-.3 .3z"/>
<path d="M82.3 217l.1 .1-2.5 3.8-.1-.1z"/>
</g>
<path d="M79.3 220.7l.4 .5 .5 .1-1.5 1.3z" fill="#fff"/>
<g fill="#f00">
<path d="M79.6 220.9l.1 .1-.2 .3-.1-.1z"/>
<path d="M79 220.4l.3 .5-.6 1.9-.3-.1 1.5-1.4 .2 .3-.7-.2 .1-.3 .9 .2-2.2 2z"/>
<path d="M79 220.9l.2-.2 .4 .5-.3 .2z"/>
<path d="M82 217.1h.2l-2.5 3.9-.1-.1z"/>
</g>
<path d="M79.1 220.8l.3 .5 .6 .1-1.5 1.3z" fill="#f00"/>
<g fill="#000">
<path d="M121.2 199.8l.1 .2zM121.2 192.2l.1 .2zM133.9 192.2l.2 .1zM146.6 192.2l.2 .1zM159.3 192.2l.2 .1zM172.1 192.2l.1 .1zM184.8 192.2l.1 .1zM197.5 192.2l.2 .1zM197.5 192.3l.2 .1zM121.2 215l.1 .1zM121.2 207.4l.1 .2zM121.1 237.8l.1 .1z"/>
<path d="M121.2 230.1l.1 .2zM121.2 222.5l.1 .2zM121.2 237.8l.1 .1z"/>
</g>
<g fill="none" stroke="#000" stroke-width=".2">
<path d="M121.3 199.9h76.4M121.3 192.3h76.4M121.3 192.2v45.6M134 192.3v45.6M146.7 192.3v45.6M159.4 192.3v45.6M172.1 192.3v45.6M184.8 192.3v45.6M197.6 192.3v45.6M121.3 215.1h76.4M121.3 207.5h76.4M121.2 237.8h76.5"/>
<path d="M121.3 230.2h76.4M121.3 222.6h76.4"/>
</g>
<g fill="#00f">
<path d="M121.1 214h.4v.7h-.4z"/>
<path d="M121.5 214l15.4 1-.1 .7-3.9-.2-6-.6-5.4-.2z"/>
<path d="M136.9 215l15.9 1.5v.6l-3.9-.3-.8-.2h-2.1l-2.5-.4-6.7-.5z"/>
<path d="M152.8 216.5l3.9 .5h-.2h.9l.8 .2h-.1l3.1 .2 .8 .3h-.1h1l.7 .3 3.9 .4 .6 .2h-.1l.1-.1 .1 .7-1-.2h.1l-3.5-.3-1.2-.3h.1h-.9l-.7-.3-3-.2-.9-.2h.1h-.8l-3.7-.6z"/>
<path d="M168.1 218.5l.9-.1 .7 .3h-.1l2.4 .1 .7 .3 4.5 .7 3.3 .3 3.7 .6-.1 .7-3.9-.7-3-.2-3.1-.6-1.4-.1-.9-.3-2.2-.1-.9-.3h.2l-.7 .1z"/>
<path d="M184.2 220.7l5.2 .9h.9l3.9 .9 3.5 .5v.7l-3.6-.5-4-.9h-.7l-5.2-.9h-.2z"/>
<path d="M197.7 223h.3v.7h-.3z"/>
<path d="M197.7 223v.7z"/>
</g>
<g fill="#218a21">
<path d="M121 194.8l.2-.2 .5 .5-.2 .2z"/>
<path d="M122 193.8l1.2-.2 2.2 1.3h-.4l1.5-1.3 .4-.1 .7 .2 1 1 .8 1.2 .8 2.3 3.1 25.2 .7 7.5h-.7l.8-15.8a1.78 1.78 0 0 1 1.9-.2l.8 .1v.7l-2.4-.2 .4-.3-.8 15.8h-.7l-.8-8.7-3-24-.7-2.2-.8-1-.7-.8 .1 .1-.7-.2 .3-.1-1.5 1.3-.4 .1-2.2-1.3 .2 .1-.8 .1 .2-.1-.8 .8-.5-.5z"/>
<path d="M136.8 215l9.2 .7 6.1 .7 .7 .1v.7l-7-.9-9-.6z"/>
<path d="M152.8 216.5l2.4 .2 5.2 .7 3.8 .3 .9 .3 2.3 .2 .8 .3-.1 .7-.9-.3-2.1-.2-1.1-.3h.2l-3.8-.3-5.2-.7-2.4-.2z"/>
<path d="M168.2 218.5l16 2.2-.1 .7-15.3-2.1-.7-.2z"/>
<path d="M184.1 220.7l12.5 2 1.2 .3-.2 .7-13.6-2.3z"/>
<path d="M197.8 223l.3 .1-.1 .7-.4-.1z"/>
<path d="M197.8 223l-.2 .7z"/>
</g>
<g fill="#fff">
<path d="M137.2 221.7l.3 .2-.1 .2-.3-.2z"/>
<path d="M135.2 220.6l2.8 .8-.5 .2-1.9-.5 .1-.4 1.4 1.6-.2 .2 .1-.7h.3l-.2 1z"/>
<path d="M137 221.7l.5-.4 .2 .3-.5 .4z"/>
<path d="M137.5 221.9l3.6 2.3-.1 .1-3.6-2.2z"/>
</g>
<path d="M135.7 220.9l1.9 .5-.5 .4-.1 .6z" fill="#fff"/>
<g fill="#218a21">
<path d="M137.2 221.6l.3 .2-.1 .1-.3-.2z"/>
<path d="M135.1 220.4l2.9 .8-.5 .2-1.9-.5 .1-.3 1.4 1.5-.2 .2 .1-.7 .3 .1-.2 .9z"/>
<path d="M137 221.5l.5-.4 .2 .3-.5 .4z"/>
<path d="M137.5 221.8l3.6 2.2-.1 .2-3.6-2.3z"/>
</g>
<path d="M135.7 220.7l1.9 .6-.5 .3-.1 .6z" fill="#218a21"/>
<g fill="#fff">
<path d="M140.6 222.8h20.9v3.2h-20.9z"/>
<path d="M135.4 203.1h21.2v3.2h-21.2z"/>
<path d="M129.2 212.9l.3-.3 .1 .1-.3 .3z"/>
<path d="M129.1 212l.1 .5-1 1.7-.3-.2 1.8-1 .2 .3-.7-.2 .1-.4 .9 .4-2.6 1.5z"/>
<path d="M128.9 212.5l.3-.2 .2 .5-.2 .3z"/>
<path d="M136 206l.1 .2-6.5 6.5-.1-.1z"/>
</g>
<path d="M129 212.4l.3 .5 .5 .3-1.7 .9z" fill="#fff"/>
<g fill="#00f">
<path d="M129.3 212.6l.1 .1-.2 .3-.2-.2z"/>
<path d="M128.9 212l.1 .4-1 1.8-.3-.2 1.8-1 .2 .3-.7-.2 .2-.4 .8 .4-2.6 1.5z"/>
<path d="M128.7 212.4l.3-.1 .3 .5-.3 .3z"/>
<path d="M135.8 206l.1 .1-6.5 6.6-.1-.1z"/>
</g>
<path d="M128.8 212.4l.3 .5 .5 .2-1.7 1z" fill="#00f"/>
<text font-size="5.6" x="16.9" y="26">Typical Operating Performance</text>
<g font-size="3.5">
<text x="16.7" y="15.6">ISL8016</text>
<text x="16.5" y="266.5">FN7616 Rev 1.00</text>
<text x="170.8" y="266.5">Page 11 of 22</text>
<text x="16.5" y="270.7">May 5, 2011</text>
</g>
<g font-size="3">
<text x="16.9" y="29.9">EN = 3.3V, SYNCIN = V</text>
<text x="67.6" y="29.9">= 2x22µF, C</text>
<text x="85.1" y="29.9">= 4x22µF, V</text>
</g>
<g font-size="2.8">
<text x="58.6" y="29.9">µH, C</text>
<text x="101.5" y="26">Unless otherwise noted, operating conditions are: T</text>
<text x="135.3" y="29.9">. (Continued)</text>
<text x="24.7" y="94.1">FIGURE 11. V</text>
<text x="47.9" y="94.1">REGULATION vs V</text>
<text x="73.4" y="94.1">(PFM V</text>
<text x="87.8" y="94.1">= 1.8V)</text>
<text x="116.2" y="94.1">FIGURE 12. V</text>
<text x="139.4" y="94.1">REGULATION vs LOAD (1MHz, V</text>
<text x="184.6" y="94.1">= 1.2V)</text>
<text x="22.1" y="171.7">FIGURE 13. V</text>
<text x="45.2" y="171.7">REGULATION vs LOAD (1MHz, V</text>
<text x="90.4" y="171.7">= 1.5V)</text>
<text x="116.3" y="171.7">FIGURE 14. V</text>
<text x="139.4" y="171.7">REGULATION vs LOAD (1MHz, V</text>
<text x="184.6" y="171.7">= 1.8V)</text>
<text x="22.1" y="249.3">FIGURE 15. V</text>
<text x="116.3" y="249.3">FIGURE 16. V</text>
</g>
<g font-size="2.7">
<text x="163" y="26.7">A = +25°C, VIN = 5V,</text>
<text x="45.6" y="30.6">IN, L = 1.0</text>
<text x="100.3" y="30.6">OUT = 1.8V, IOUT = 0A to 6A</text>
</g>
<g font-size="2.5">
<text x="65.3" y="30.6">1</text>
<text x="82.8" y="30.6">2</text>
<text x="21.4" y="37.5">1.84</text>
<text x="115.4" y="37.8">1.24</text>
<text x="21.4" y="45.1">1.83</text>
<text x="115.4" y="45.4">1.23</text>
<text x="21.4" y="52.7">1.82</text>
<text x="115.4" y="53.1">1.22</text>
<text x="125.6" y="50.6">3.3V</text>
<text x="133.6" y="50.6">PWM MODE</text>
<text x="75.6" y="59.9">0A LOAD</text>
<text x="18.8" y="65" transform="rotate(-91 18.8 65)">V</text>
<text x="21.4" y="60.3">1.81</text>
<text x="53.7" y="60.5">3A LOAD</text>
<text x="113.4" y="65.3" transform="rotate(-91 113.4 65.3)">V</text>
<text x="115.4" y="60.7">1.21</text>
<text x="168.4" y="60.1">3.3V</text>
<text x="21.4" y="67.9">1.80</text>
<text x="115.4" y="68.3">1.20</text>
<text x="21.4" y="75.6">1.79</text>
<text x="115.4" y="76">1.19</text>
<text x="122" y="75.2">5V</text>
<text x="149" y="73.1">5V</text>
<text x="21.4" y="82.9">1.78</text>
<text x="53.5" y="80">6A LOAD</text>
<text x="115.4" y="83.2">1.18</text>
<text x="25.7" y="84.8">2.5</text>
<text x="38.1" y="84.8">3.0</text>
<text x="50.9" y="84.8">3.5</text>
<text x="61" y="88.3">V</text>
<text x="63.6" y="84.8">4.0</text>
<text x="65.6" y="88.3">(V)</text>
<text x="76.3" y="84.8">4.5</text>
<text x="89.1" y="84.8">5.0</text>
<text x="101.8" y="84.8">5.5</text>
<text x="119.5" y="85.3">0.0</text>
<text x="131.9" y="85.3">1.0</text>
<text x="144.7" y="85.3">2.0</text>
<text x="154" y="88.3">I</text>
<text x="157.4" y="85.3">3.0</text>
<text x="160" y="88.3">(A)</text>
<text x="170.2" y="85.3">4.0</text>
<text x="182.9" y="85.3">5.0</text>
<text x="195.7" y="85.3">6.0</text>
<text x="42.7" y="94.8">OUT</text>
<text x="70.3" y="94.8">IN</text>
<text x="82.5" y="94.8">OUT</text>
<text x="134.1" y="94.8">OUT</text>
<text x="179.2" y="94.8">OUT</text>
<text x="21.2" y="115.3">1.54</text>
<text x="115.5" y="115.9">1.84</text>
<text x="21.2" y="122.9">1.53</text>
<text x="115.5" y="123.5">1.83</text>
<text x="21.2" y="130.5">1.52</text>
<text x="34.6" y="126.6">3.3V</text>
<text x="42.6" y="126.6">PWM MODE</text>
<text x="115.5" y="131.1">1.82</text>
<text x="129.3" y="128.7">3.3V</text>
<text x="137.3" y="128.7">PWM MODE</text>
<text x="47.3" y="136.4">5V</text>
<text x="53.1" y="136.4">PWM MODE</text>
<text x="74.1" y="136.6">3.3V</text>
<text x="82.1" y="136.6">PFM MODE</text>
<text x="132.7" y="135.4">5V</text>
<text x="19.2" y="142.8" transform="rotate(-91 19.2 142.8)">V</text>
<text x="21.2" y="138.2">1.51</text>
<text x="113.5" y="143.4" transform="rotate(-91 113.5 143.4)">V</text>
<text x="115.5" y="138.7">1.81</text>
<text x="162.3" y="138.3">3.3V</text>
<text x="21.2" y="145.8">1.50</text>
<text x="115.5" y="146.3">1.80</text>
<text x="21.2" y="153.4">1.49</text>
<text x="47.6" y="151.1">5V</text>
<text x="53.5" y="151.1">PFM MODE</text>
<text x="115.5" y="154">1.79</text>
<text x="140.7" y="153">5V</text>
<text x="146.7" y="153">PFM MODE</text>
<text x="21.2" y="160.8">1.48</text>
<text x="115.5" y="161.3">1.78</text>
<text x="25.3" y="162.8">0.0</text>
<text x="37.7" y="162.8">1.0</text>
<text x="50.4" y="162.8">2.0</text>
<text x="59.8" y="165.9">I</text>
<text x="63.2" y="162.8">3.0</text>
<text x="75.9" y="162.8">4.0</text>
<text x="88.7" y="162.8">5.0</text>
<text x="101.4" y="162.8">6.0</text>
<text x="120.2" y="163.3">0.0</text>
<text x="132.1" y="163.3">1.0</text>
<text x="144.8" y="163.3">2.0</text>
<text x="154.1" y="165.9">I</text>
<text x="157.5" y="163.3">3.0</text>
<text x="170.2" y="163.3">4.0</text>
<text x="182.9" y="163.3">5.0</text>
<text x="195.6" y="163.3">6.0</text>
<text x="39.9" y="172.4">OUT</text>
<text x="84.9" y="172.4">OUT</text>
<text x="134.1" y="172.4">OUT</text>
<text x="179.1" y="172.4">OUT</text>
<text x="21.3" y="193.3">2.54</text>
<text x="115.6" y="193.1">3.37</text>
<text x="21.3" y="200.8">2.53</text>
<text x="115.6" y="200.7">3.36</text>
<text x="21.3" y="208.4">2.52</text>
<text x="35.3" y="205">3.3V</text>
<text x="43.2" y="205">PWM MODE</text>
<text x="115.6" y="208.3">3.35</text>
<text x="136.3" y="205.2">5V</text>
<text x="142.1" y="205.2">PWM MODE</text>
<text x="21.3" y="216">2.51</text>
<text x="41" y="213.3">5V</text>
<text x="47" y="213.3">PWM MODE</text>
<text x="115.6" y="215.9">3.34</text>
<text x="19" y="220.3" transform="rotate(-91 19 220.3)">V</text>
<text x="79.9" y="216.5">3.3V</text>
<text x="87.9" y="216.5">PFM MODE</text>
<text x="113.1" y="220.5" transform="rotate(-91 113.1 220.5)">V</text>
<text x="21.3" y="223.5">2.50</text>
<text x="115.6" y="223.4">3.33</text>
<text x="141.4" y="224.9">5V</text>
<text x="147.3" y="224.9">PFM MODE</text>
<text x="21.3" y="231.1">2.49</text>
<text x="50.1" y="230.7">5V</text>
<text x="56" y="230.7">PFM MODE</text>
<text x="115.6" y="231">3.32</text>
<text x="21.3" y="238.5">2.48</text>
<text x="115.6" y="238.3">3.31</text>
<text x="25.6" y="240.4">0.0</text>
<text x="38" y="240.4">1.0</text>
<text x="50.7" y="240.4">2.0</text>
<text x="60" y="243.5">I</text>
<text x="63.5" y="240.4">3.0</text>
<text x="66.1" y="243.5">(A)</text>
<text x="76.2" y="240.4">4.0</text>
<text x="89" y="240.4">5.0</text>
<text x="101.7" y="240.4">6.0</text>
<text x="120" y="240.5">0.0</text>
<text x="132.3" y="240.5">1.0</text>
<text x="145.1" y="240.5">2.0</text>
<text x="154.3" y="243.5">I</text>
<text x="157.8" y="240.5">3.0</text>
<text x="160.4" y="243.5">(A)</text>
<text x="170.5" y="240.5">4.0</text>
<text x="183.2" y="240.5">5.0</text>
<text x="195.9" y="240.5">6.0</text>
<text x="40" y="250">OUT REGULATION vs LOAD (1MHz, VOUT = 2.5V)</text>
<text x="134.2" y="250">OUT REGULATION vs LOAD (1MHz, VOUT = 3.3V)</text>
</g>
<g font-size="2.2">
<text x="130.7" y="51.2">IN</text>
<text x="19.4" y="63.3" transform="rotate(-91 19.4 63.3)">OUT (V)</text>
<text x="114" y="63.6" transform="rotate(-91 114 63.6)">OUT (V)</text>
<text x="173.5" y="60.7">IN PFM MODE</text>
<text x="125" y="75.8">IN PWM MODE</text>
<text x="152" y="73.7">IN PFM MODE</text>
<text x="62.7" y="88.9">IN</text>
<text x="154.7" y="88.9">OUT</text>
<text x="39.7" y="127.2">IN</text>
<text x="134.4" y="129.3">IN</text>
<text x="50.3" y="137">IN</text>
<text x="79.2" y="137.2">IN</text>
<text x="135.8" y="136">IN PWM MODE</text>
<text x="19.8" y="141.1" transform="rotate(-91 19.8 141.1)">OUT (V)</text>
<text x="114.1" y="141.7" transform="rotate(-91 114.1 141.7)">OUT (V)</text>
<text x="167.4" y="138.9">IN PFM MODE</text>
<text x="50.6" y="151.7">IN</text>
<text x="143.8" y="153.6">IN</text>
<text x="60.5" y="166.5">OUT (A)</text>
<text x="154.7" y="166.5">OUT (A)</text>
<text x="40.3" y="205.6">IN</text>
<text x="139.3" y="205.8">IN</text>
<text x="44" y="213.9">IN</text>
<text x="19.6" y="218.7" transform="rotate(-91 19.6 218.7)">OUT (V)</text>
<text x="85" y="217.1">IN</text>
<text x="113.7" y="218.9" transform="rotate(-91 113.7 218.9)">OUT (V)</text>
<text x="144.4" y="225.6">IN</text>
<text x="53.1" y="231.3">IN</text>
<text x="60.7" y="244.1">OUT</text>
<text x="155" y="244.1">OUT</text>
</g>
</svg>
